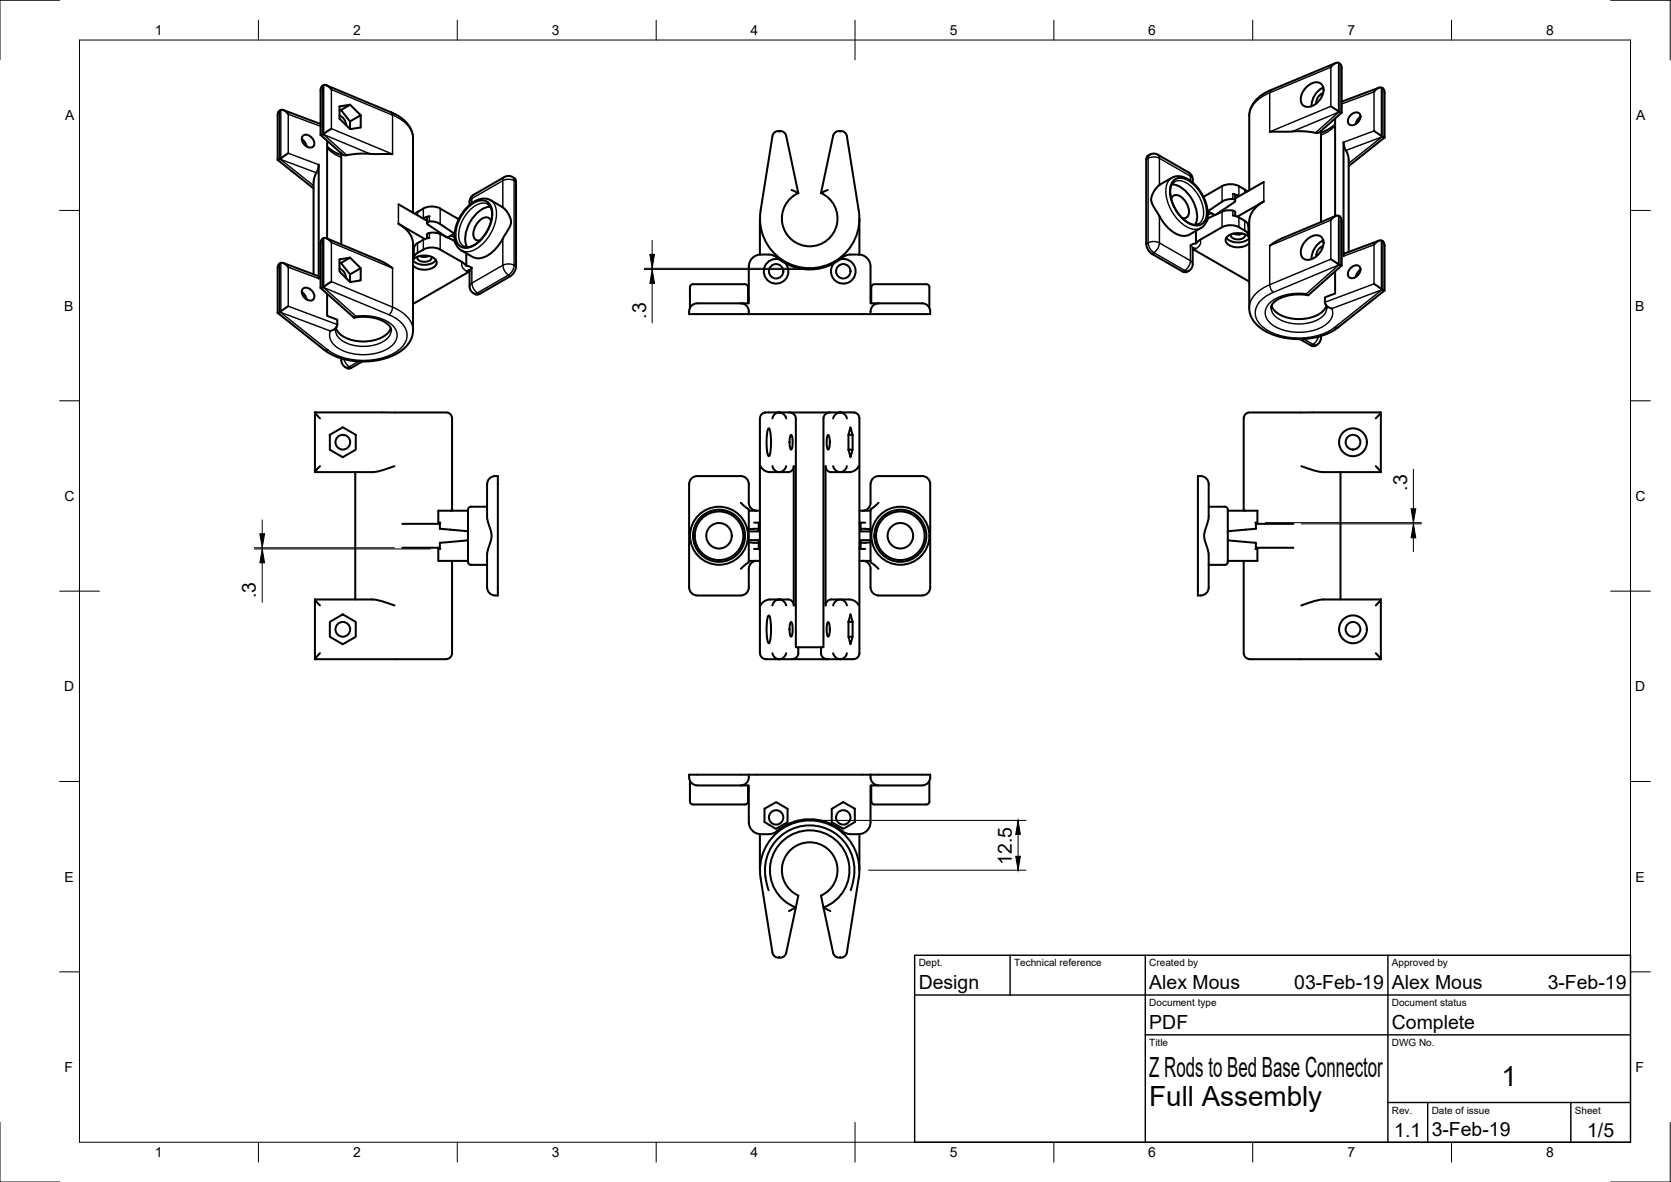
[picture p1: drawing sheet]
<svg xmlns="http://www.w3.org/2000/svg" width="420mm" height="297mm" viewBox="0 0 420 297" stroke-linecap="round" stroke-linejoin="round" font-family="sans-serif">
<!-- layer: Visible -->
<g fill="none" stroke="#000" stroke-width=".51">
<path d="M334.6 16.9a1.84 1.84 0 0 1 2.1-1l.5 .4 .2 .6v11.4M335.9 15.8l-16.3 6.8a7.6 7.6 0 0 0-5.5 6.6v18.6M70.4 40l-.6 .2M71.2 27.7l9.4 3.5M72.5 28.7a1.62 1.62 0 0 0-2.2-.9l-.3 .3-.2 .8v11.3M72.5 38.5l-2 1.5M75.9 34.9l.6 .6 .6 1.3M76.1 34.1a2.07 2.07 0 0 1 2.9 2.4 1.45 1.45 0 0 1-2.5-.1 1.73 1.73 0 0 1-.4-2.3zM80.6 33.9l5.6 5 1 .1M82.1 21.4l16.3 6.8a7.6 7.6 0 0 1 5.4 6.6v18.7M82.3 36.8a8.5 8.5 0 0 0 3.5 2.2M82.3 35.4v24.6"/>
<path d="M83.3 32.3l-2.1 1.4M83.3 22.5a1.84 1.84 0 0 0-2.1-1l-.4 .5-.2 .5v11.4l.7-.1M85.4 27.7h.3l2.3-1.4-2.6 .4v3.1l2.6 2.7 2.7-.5v-3M85.4 29a2.74 2.74 0 0 1 1.6 2.4M85.7 27.7l2.3 2.8M85.8 38.5v22.9M88 30.5v1.9M88 26.3l2.7 2.7M90.7 29l-2.7 1.5M98.7 38.7h-5.7a21.3 21.3 0 0 0-5.8 .3M195.9 33.1v-.2a1.56 1.56 0 0 1 1.8 1.2l3 14.4-1.7-.8M195.9 32.9a1.54 1.54 0 0 0-1.7 1.3l-3 18.7a12.5 12.5 0 0 0 12.4 14.5 12.5 12.5 0 0 0 12.3-14.5l-3-18.7a1.82 1.82 0 0 0-1.7-1.3 1.82 1.82 0 0 0-1.7 1.2l-3.1 14.4"/>
<path d="M211.2 32.9v.2M325 33l-5.7 .1M328.4 22a2.85 2.85 0 0 1 3.9-.8 3.4 3.4 0 0 1-1 4.5 2.7 2.7 0 0 1-3.9 .6 3.6 3.6 0 0 1 1-4.3zM332.1 32.9v22.9M332.7 23.4a2.67 2.67 0 0 0-1.8 2.6M332.7 22a5.3 5.3 0 0 0-2.9 4.7M334.6 26.7l2.1 1.4M335.7 31.2a9.1 9.1 0 0 1-3.6 2.2M335.7 29.8v24.5M336.6 28.2l.8 .1M337.4 28.3l-5.6 5-1.1 .1a21.3 21.3 0 0 0-5.7-.4M338.4 37.8l-.5-1.3-.1-.7v28.6l.2-.7 8.7-3.2"/>
<path d="M338.4 37.8l.6 1.4 .1 1v23.1M339.7 28.8a1.28 1.28 0 0 1 1.3-.6 1.28 1.28 0 0 1 1.1 1.1 2.16 2.16 0 0 1-2.9 2 1.72 1.72 0 0 1 .5-2.5zM342.1 29.3l-.7 .6-.5 1.3M345.5 23.1a1.66 1.66 0 0 1 2.2-.9l.3 .3 .1 .8v11.3M345.5 32.9l2 1.5M346.7 22l-9.3 3.6M347.6 34.4l.5 .2M348.1 34.6l-9 7.1M69.8 40.2l9 7.2M78.8 45.8v23.1M78.9 45.8l.1-1 .8-1.9 .3-1.5v28.6l-.2-.7-8.7-3.2M82.1 59.9l13.8 5.8 2.8 1.7"/>
<path d="M100.2 51.3l7.2 4.2M106.4 52.4l-2 1.3M106.4 54.9h.1M106.5 54.8l1.5-.4-.6 .4v1.3M106.5 52.4l1.1-.4 1.3-.1 1.8 .5M107.4 59.9v-1a1.45 1.45 0 0 1 1.6-.5l1.7 .4 3.5 1.7 .6 1M108 59.8l-1.5 .4M110.7 52.4l4.7 2.7M113.3 59.2l1 .4M114.2 58.7l-3.5-2.4a3.1 3.1 0 0 0-3.3-.4l.1 .5 4.7 3.1M114.2 58.7l-1.7 1M114.3 58.5l-.1 .2"/>
<path d="M117.7 52.1a4.5 4.5 0 0 1 4.4-1.6 3.5 3.5 0 0 1 1.6 4.1 9.9 9.9 0 0 1-5.4 7.5 2.73 2.73 0 0 1-2.8-.4 2.73 2.73 0 0 1-1-2.7 10.4 10.4 0 0 1 3.2-6.9zM118.1 50.7v.8M122.7 51.3a4.3 4.3 0 0 1 .6 4.8l-1.1 2.5-2 2.3-2 1.1-.8 .1-.8-.2M123.3 52a7 7 0 0 0-5.5 4.7 6.3 6.3 0 0 0-.3 5.4M123.5 55.6a1.38 1.38 0 0 0-1-1 1.38 1.38 0 0 0-1.4 .4 4.6 4.6 0 0 0-1.9 4.8 1.2 1.2 0 0 0 1.6 .6M126.9 44.5l-7.8 4.5-.7 .5-.3 1.2M128.8 44.5l.5 .3M128.9 44.5l-.8-.3-1.2 .3M129.3 44.8l.3 .3 .2 .6-.1 21.7-.6 1.4-.8 .6-7.7 4.5a1.97 1.97 0 0 1-2.5-1.9l-.1-4.2M191.1 54.9v9.1M206.4 48.5a7 7 0 0 1 2.7 10.7 7 7 0 0 1-11 0 7 7 0 0 1 2.6-10.7M208.1 47.7l-1.7 .8"/>
<path d="M216.1 54.9v9.1M288.2 40.1v21.2l.4 1.4 1 1.1M288.2 40.1a1.77 1.77 0 0 1 2.5-1.4l8.2 4.7 .6 .5a2.59 2.59 0 0 1 .4 2M291.5 46.5l3.4-1.9 .9-.3 1.3 .1 1.3 .5 1.6 1.1 1.5 1.6 .7 1.1 .9 1.9 .5 1.7 .1 1.8-.2 1-.4 1-.8 1-3.2 1.9a4.9 4.9 0 0 1-5.4-1.7l-1.4-1.7-1.8-2.9a3.7 3.7 0 0 1 .2-5.4l.8-.8M294.5 50a1.38 1.38 0 0 1 1-1 1.38 1.38 0 0 1 1.4 .4 4.6 4.6 0 0 1 1.9 4.7 1.2 1.2 0 0 1-1.6 .7M294.7 46.3a7 7 0 0 1 5.5 4.7 6.3 6.3 0 0 1 .3 5.5M295.3 45.7a4.2 4.2 0 0 0-.7 4.6l.6 1.6 1.2 2 1.2 1.3 1.5 .9a2.55 2.55 0 0 0 2.3 .2M295.3 45.2a3.5 3.5 0 0 1 4.3 .6 10 10 0 0 1 3.8 8.5 2.72 2.72 0 0 1-1.8 2.3 2.72 2.72 0 0 1-2.8-.6 10 10 0 0 1-4.5-8.9l.2-.8zM300.7 58v3.2M303.6 54.7h.1M303.6 54.4v.7M303.6 52.9l.1 .2"/>
<path d="M304.7 53.6l-1 .4M305.8 53.9l4.6-3.1a.44 .44 0 0 0 .1-.6 .44 .44 0 0 0-.5-.2l-1.5 .2-.9 .3-3.9 2.6 1.7 1M308.4 59.8a4.2 4.2 0 0 0 5.7 0M309.5 58.9a1.27 1.27 0 0 0 1.6 1.3l.8-.1a1.13 1.13 0 0 0 1.1-1.2M310 54.2l1.5 .4a4 4 0 0 1 2.3 1.7l.3 1.2M310.1 58.7l1.4 .2 .9-.2M310.6 54.3v-1.1a1.41 1.41 0 0 0-1.6-.4l-1.4 .3-3.9 1.8-.5 1M310.6 49.2v1.3M310.6 49.2l-.6-.4 1.6 .5M312.1 58.7l-.5 .2M313.6 48.1l-.4-.3a5.4 5.4 0 0 0-5.9-1l-4.7 2.7M313.9 59.5a4.4 4.4 0 0 0-5.5 .2 1.44 1.44 0 0 0 1.1 2.1 4.4 4.4 0 0 0 4.6-.7"/>
<path d="M313.9 58.2v1.3M313.9 58.2l.2 .6M313.9 59.5l-.1-.8a4 4 0 0 0-2.3-1.6l-1.8-.5-1.9 .2-6.2 3.6a3.1 3.1 0 0 1-2 1.1l-.3 .2M317.8 50.6a6.2 6.2 0 0 0-3.7 5.1v21.7a7.9 7.9 0 0 0 5.9 6.7l2.3 .7 2 .3 1.8 .1 2.8-.1 4-.9 1.9-.8 1.5-1 11.8-9.4v-11.3a1.17 1.17 0 0 0-.7-1.2 1.17 1.17 0 0 0-1.4 .4l-.5 .6M317.8 50.6l-6.7 3.8M317.8 45.7l-7.2 4.2M334.6 55.3a1.63 1.63 0 0 1 2.3-.9l.5 .9v11.4M335.9 54.3l-13.7 5.7-2.9 1.8M70.4 78.4l.1 .1M72.5 67.1a1.62 1.62 0 0 0-2.2-.8l-.3 .3-.2 .8v11.2l.6-.2 2.1-1.5M75.9 73.4l.6 .6 .6 1.2M76.1 72.6a2.07 2.07 0 0 1 2.9 2.3 1.45 1.45 0 0 1-2.5-.1 1.73 1.73 0 0 1-.4-2.2z"/>
<path d="M80.6 72.4l8.4 7.4 .5-.3M81.2 72.2l-.6 .1M81.2 72.2h.1M82.3 73.8v5.6l2.5 .9v1.6a2.38 2.38 0 0 1-1.7 1.3M83.3 70.8l-2.1 1.4M83.3 60.9a1.84 1.84 0 0 0-2.1-1l-.4 .5-.2 .5v11.4M85.4 65.2l2.6-.4 2.7 2.6v3.1l-2.7 .4-2.6-2.7zM85.4 67.5a2.74 2.74 0 0 1 1.6 2.4M85.7 66.1h-.3M88 64.8l-2.3 1.3 2.3 2.8M89.1 79.8l3.1-.2 2.9 .6 1.4 .6 1 .6 .6 .8 .3 .8M90.7 67.4l-2.7 1.5v2"/>
<path d="M103.9 64.4l.1-.5v1.2M104.1 64.6l-.1 .5a4.4 4.4 0 0 1 5.6 .2 1.44 1.44 0 0 1-1.1 2.1 4.4 4.4 0 0 1-4.6-.7M104.1 62.2l-.2 1M105 64.5a1.27 1.27 0 0 0 1.5 1.3l.8-.1a1.13 1.13 0 0 0 1.2-1.2M105.6 64.3l.9 .3 1.4-.3M105.9 64.3l.4 .3M106.4 60.3a3.9 3.9 0 0 0-2.2 1.6l-.1 .3M106.4 62.7a3.9 3.9 0 0 0-2.2 1.6l-.1 .3M106.5 62.7l1.1-.4 1.3-.1 1.8 .5M106.8 60.1l-6.6-3.9a6.2 6.2 0 0 1 3.6 5.1v22.6l-.5 1.5-.9 1.3-1.4 1.3-1.7 1.1-3.2 1.2-3.4 .5-3.7-.1-3.9-.9-1.9-.8-1.7-1.1-11.7-9.3M109.6 65.4a4.2 4.2 0 0 1-5.7 .1M110.7 62.7l5.6 3.3a3.2 3.2 0 0 0 2 1.1l.3 .2"/>
<path d="M114.3 60v.8M114.4 60.3h-.1M117.2 63.7v3.1M118.1 68.2l-14.3 8.2M118.9 64.6a4.8 4.8 0 0 0 5.4-1.7l1.4-1.7 1.7-2.9a3.8 3.8 0 0 0-.3-5.6l-.8-.7-3.1-1.8-1.2-.3h-.8l-1.1 .3-1.6 .9-1.2 1.1-1.2 1.6-.9 1.6-.6 1.8-.3 1.7 .1 1.8 .5 1.1 .6 .8 3.4 2M173.3 78.2v.7h15M175.3 76.2h11M175.3 76.2a2 2 0 0 0-2 2M186.3 76.2a2 2 0 0 1 2 2M188.1 76.2v-4a1.36 1.36 0 0 0-1.8-.8h-11.1a1.37 1.37 0 0 0-1.7 .8v5.2M188.3 67v8.7a.44 .44 0 0 1-.2 .5 .44 .44 0 0 1-.5 0h-1.3M188.3 78.9h30.6"/>
<path d="M188.3 78.2v.7M195.9 65.2a3.8 3.8 0 0 0-2.5-1.2 4.5 4.5 0 0 0-4.4 1.1l-.6 1.2-.1 .7M195.9 65.2l1.6 1M195.9 65.2a3.1 3.1 0 0 0-3.8 3.2 3.1 3.1 0 0 0 4.2 2.7 3.1 3.1 0 0 0 1.2-4.9M197.5 66.2a12.8 12.8 0 0 0 12.2 0M209.6 66.2a3.1 3.1 0 0 0 1.3 4.9 3.1 3.1 0 0 0 4.2-2.7 3.1 3.1 0 0 0-3.8-3.2 3.9 3.9 0 0 1 2.5-1.2 4.5 4.5 0 0 1 4.4 1.1l.6 1.2 .1 .7M211.3 65.1l-1.6 1.1M218.9 67v8.7a.44 .44 0 0 0 .1 .5 .44 .44 0 0 0 .6 0h1.3M218.9 78.2v.7M220.9 76.2h11a2 2 0 0 1 2 2M220.9 76.2a2 2 0 0 0-2 2M233.7 72.2v5.2"/>
<path d="M233.7 72.2a1.36 1.36 0 0 0-1.8-.8h-11.1a1.37 1.37 0 0 0-1.7 .8v4M233.9 78.2v.7h-15M299.9 62.6l14.2 8.2M300 62.2l-.1 4.1a1.94 1.94 0 0 1-2.5 1.9l-7.8-4.4M319.7 76.9a6.4 6.4 0 0 0 5.8 3.2 9.2 9.2 0 0 0 7.3-2.1l.7-1.1M328.4 60.5a2.89 2.89 0 0 1 3.9-.9 3.7 3.7 0 0 1-1.4 4.9 2.52 2.52 0 0 1-3.5 .2 3.5 3.5 0 0 1 1-4.2zM328.9 74.2l-3.3-.2-2.7 .6-2.3 1.1-.8 .9-.2 .8M332.7 61.8a2.67 2.67 0 0 0-1.8 2.6M332.7 60.4a5.3 5.3 0 0 0-2.9 4.7M333.3 76.5l.3 .9M334.6 65.1l2.1 1.5 .7 .1M335.7 68.2v5.6l-2.6 .9 .1 1.6a2.3 2.3 0 0 0 1.7 1.2"/>
<path d="M336.7 66.6h-.1M337.4 66.7l-8.4 7.5-.5-.4M339.4 67.5a1.46 1.46 0 0 1 2.7-.1 2.15 2.15 0 0 1-2.9 2.3 1.62 1.62 0 0 1 .2-2.2zM342.1 67.8l-.7 .6-.5 1.2M345.5 71.3l2.1 1.5M347.6 72.8l.5 .2M347.6 72.8h-.1M84.5 82.5a6.4 6.4 0 0 0 5.8 3.3 9.2 9.2 0 0 0 7.2-2.1l.8-1.2M84.6 82.1l-.3 .9M85.8 90.1a2.18 2.18 0 0 0 2.2 2.5l3.1-1.7M332.1 84.4a2.16 2.16 0 0 1-2.2 2.6l-3-1.8M79.2 103.6l31.7 .1a2.21 2.21 0 0 1 2.7 1l.1 .4"/>
<path d="M79.2 103.7l1.3 1.4M79.2 103.6v15M80.5 117.1l-1.3 1.5M82.9 109.3l3.3-1.9 3.3 1.9v3.7l-3.3 1.9-3.3-1.9zM89.3 118.6v32.1M99.2 117.1l-3.4 1.2-1.8 .3h-14.8M113.7 105.1v23.2M175.3 119.6h11a2 2 0 0 1 2 2v4.8a2 2 0 0 0 2 1.9M175.3 119.6a2 2 0 0 0-2 2M191.1 105.1v59a1.54 1.54 0 0 0 1.6 1.6h6.3M191.2 117.1a2.74 2.74 0 0 0 2.5 1.5h4.5a1.5 1.5 0 0 0 1.4-1.5v35.1a1.5 1.5 0 0 0-1.4-1.5h-5a2.7 2.7 0 0 0-2 1.5M192.3 103.7l6.1-.1a1.62 1.62 0 0 1 1.7 1.5v57.6h.6v1.8a1.63 1.63 0 0 1-1.7 1.2"/>
<path d="M192.3 103.7a1.49 1.49 0 0 0-1.2 1.4M193.3 107.7a2.03 2.03 0 0 1 .5 1.9v2.6a3.1 3.1 0 0 1-.5 2.4 12.1 12.1 0 0 1 0-6.9zM194.2 117.1a1.74 1.74 0 0 0 1.8 1.5 1.74 1.74 0 0 0 1.7-1.5M194.2 105.1a1.74 1.74 0 0 1 1.8-1.5 1.74 1.74 0 0 1 1.7 1.5M198.7 103.7h9.8M198.8 109.4l.1-.1a4.2 4.2 0 0 1 0 3.7l-.4-1.5zM208.2 109.3a4.1 4.1 0 0 1 .2 3.5l-.1 .2a4.6 4.6 0 0 1-.1-3.7zM209.5 117.1a1.74 1.74 0 0 0 1.7 1.5 1.74 1.74 0 0 0 1.7-1.5M209.5 105.1a1.74 1.74 0 0 1 1.7-1.5 1.74 1.74 0 0 1 1.7 1.5M213.3 109.3v3.7l.5 1.9 .6-1.9h-1.1M213.3 109.3h1.1v3.7M213.3 109.3l.5-1.9 .6 1.9"/>
<path d="M215.9 117.1l-.7 .9-1 .6h-5.2a1.5 1.5 0 0 1-1.4-1.5v35.1a1.5 1.5 0 0 1 1.4-1.5h5a2.7 2.7 0 0 1 1.9 1.5M216.1 105.1v59a1.54 1.54 0 0 1-1.7 1.6h-6.3M216.1 105.1a1.87 1.87 0 0 0-2.2-1.5h-5.1a1.62 1.62 0 0 0-1.7 1.5v57.6h-.7l.1 1.8a1.63 1.63 0 0 0 1.6 1.2M312.7 105.1v23.2M312.7 105.1a1.77 1.77 0 0 1 2.3-1.4l32.2-.1-1.3 1.5M327.2 117.1l3.3 1.1 1.8 .4h14.9M337.1 118.6v32.1M345.9 117.1l1.3 1.5M347.2 103.7v14.9M101.2 137.7h9.4M101.2 131.6h9.4M110.6 131.3v1.6l7.1 .6"/>
<path d="M110.7 138h-.5v3h7.5M117.7 135.8l-7.1 .6v1.6M117.7 128.1v12.1a1.37 1.37 0 0 0 .7 1.8h4.1M117.7 128.3h-7.5v3h.5M122.5 127.3h-4.1a.75 .75 0 0 0-.7 .8M122.5 121.7v8.3l.5 2.1a6.1 6.1 0 0 1-.2 5.7l-.3 1.5v8.3M122.5 121.6a2.1 2.1 0 0 1 2.7-1.9v30h-.7M173.3 121.7v25.9M186.3 126.4l2 1.6v.3M188.3 136.2v5.1l-2 1.6M188.3 136.2l.9 .2 1.6-.1M188.3 128.3h2.8"/>
<path d="M188.3 135.7h2.5v2.3M188.3 128.3v7.9M189.6 138h1.5M189.6 131.3h1.5M190.8 133v.5h-2.5M190.8 133l-1.6-.1-.9 .2M190.8 131.3v1.7M216.1 131.3h1.5M216.1 138h1.5M216.1 128.3h2.8M216.4 131.3v2.2h2.5M216.4 133l1.5-.1 1 .2"/>
<path d="M216.4 136.3v1.7M216.9 128.3a1.96 1.96 0 0 0 2-1.9v-4.8a2 2 0 0 1 2-2h11a2 2 0 0 1 2 2.1v25.9a2 2 0 0 1-2 2M218.9 135.7h-2.5v.6M218.9 136.2l-1 .2-1.5-.1M218.9 128.3v12.7M220.9 126.4l-2 1.6v.3M303.9 127.3h4.1a.75 .75 0 0 1 .7 .8M308.7 135.8l7.1 .6v1.6M308.7 128.1v12.1a1.38 1.38 0 0 1-.7 1.8h-4.1M308.7 128.3h7.5v3h-.5M315.7 138h.5v3h-7.5M315.8 131.3v1.6l-7.1 .6"/>
<path d="M315.8 137.7h9.4M315.8 131.6h9.4M79.2 150.7l1.3 1.5M79.2 150.7h14.8l1.9 .4 3.3 1.1M79.2 150.7v15M82.9 156.3l3.3-1.9 3.3 1.9v3.7l-3.3 1.9-3.3-1.9zM113.7 141v23.1a1.73 1.73 0 0 1-2.2 1.6h-32.3M122.5 147.6a2 2 0 0 0 2 2M173.3 147.6a2 2 0 0 0 2 2M175.3 149.7h11M188.3 141h2.8M190.3 140.9a2 2 0 0 0-2 2v4.7a2 2 0 0 1-2 2"/>
<path d="M193.3 154.7a2.03 2.03 0 0 1 .5 1.9v2.6a3.1 3.1 0 0 1-.5 2.4 12.1 12.1 0 0 1 0-6.9zM194.2 152.2a1.74 1.74 0 0 1 1.8-1.5 1.74 1.74 0 0 1 1.7 1.5M198.8 156.4l.1-.1a4.2 4.2 0 0 1 0 3.7l-.4-1.5zM208.2 156.3a4.1 4.1 0 0 1 .2 3.5l-.1 .2a4.6 4.6 0 0 1-.1-3.7zM209.5 152.2a1.74 1.74 0 0 1 1.7-1.6 1.74 1.74 0 0 1 1.7 1.6M213.3 156.3v3.7l.5 1.9 .6-1.9v-3.7M213.3 156.3h1.1M213.3 156.3l.5-1.9 .6 1.9M216.1 141h2.8M216.9 140.9a1.96 1.96 0 0 1 2 2v4.7a2 2 0 0 0 2 2M218.9 141v.3l2 1.6M220.9 149.7h11"/>
<path d="M301.9 149.6a2 2 0 0 0 2-2v-8.3l-.5-2.1a6.1 6.1 0 0 1 .2-5.7l.3-1.5v-8.4a2.11 2.11 0 0 0-2.7-1.9v30h.7M312.7 141v23.1a1.72 1.72 0 0 0 2.2 1.6h32.3M347.2 150.7h-14.9l-1.8 .4-3.3 1.1M347.2 150.7l-1.3 1.5M347.2 150.7v15M80.5 164.2l-1.3 1.4M194.2 164.2a1.74 1.74 0 0 0 1.8 1.5 1.74 1.74 0 0 0 1.7-1.5M199 165.7h9.1M200.7 162.7h5.7M209.5 164.2a1.74 1.74 0 0 0 1.7 1.5 1.74 1.74 0 0 0 1.7-1.5M213.3 160h1.1M345.9 164.2l1.3 1.4"/>
<path d="M173.3 195.4a2 2 0 0 0 2 2M173.5 196.2v5.2a1.33 1.33 0 0 0 1.7 .8h11.1a1.4 1.4 0 0 0 1.8-.8v-4M175.3 197.4h11M186.3 197.4h1.3a.49 .49 0 0 1 .6 .1 .49 .49 0 0 1 .1 .6v8.5M188.3 194.7h-15v.7M188.3 194.7a2.16 2.16 0 0 1-2 2.7M188.3 194.7h30.6M218.9 194.7h14.9a2.1 2.1 0 0 1-1.9 2.7h-11M218.9 194.7a2.18 2.18 0 0 0 2 2.7M219.1 197.4v4a1.33 1.33 0 0 0 1.7 .8h11.1a1.4 1.4 0 0 0 1.8-.8M220.9 197.4h-1.3a.49 .49 0 0 0-.7 .1 .49 .49 0 0 0 0 .6v8.5a2.99 2.99 0 0 1-3 3h-2.1l-1.2-.2a13.1 13.1 0 0 0-17.3-.5M233.7 196.2v5.2"/>
<path d="M188.3 206.6a3 3 0 0 0 3 3h2.5l1.5-.7M191.1 209.6v9.1M192.2 203.2l3-1.6 2.8 1.7v3.3l-2.9 1.7-2.9-1.7zM209.1 203.3l2.9-1.7 2.9 1.6v3.4l-2.8 1.7-3-1.7zM216.1 209.6v9.1M198.4 228.9l1.7-.9a10 10 0 0 1-4.5-15.3 10 10 0 0 1 16 0 10 10 0 0 1-4.5 15.4l1.7 .8M200.7 225.1l-3 14.4a1.56 1.56 0 0 1-1.8 1.2v-.2M206.4 225.1a7 7 0 0 0 2.7-10.7 7 7 0 0 0-11 0 7 7 0 0 0 2.6 10.7M206.4 225.1l3.1 14.4a1.83 1.83 0 0 0 1.7 1.2 1.83 1.83 0 0 0 1.7-1.3l3-18.8a12.5 12.5 0 0 0-12.3-14.4 12.5 12.5 0 0 0-12.4 14.4l3 18.8a1.53 1.53 0 0 0 1.7 1.3M214.7 220.5l-.8 3.2M214.7 220.4a11.3 11.3 0 0 0-12.2-12.9 11.3 11.3 0 0 0-9.6 15l.4 1.2M211.2 240.5v.2"/>
<circle cx="195.1" cy="68.2" r="1.81"/>
<circle cx="212" cy="68.2" r="1.81"/>
<circle cx="86.2" cy="111.1" r="1.85"/>
<circle cx="340.2" cy="111.1" r="3.5"/>
<circle cx="340.2" cy="111.1" r="1.85"/>
<circle cx="180.8" cy="134.6" r="7.3"/>
<circle cx="180.8" cy="134.6" r="3.2"/>
<circle cx="180.8" cy="134.6" r="6.1"/>
<circle cx="180.8" cy="134.6" r="6.6"/>
<circle cx="226.4" cy="134.6" r="7.3"/>
<circle cx="226.4" cy="134.6" r="3.2"/>
<circle cx="226.4" cy="134.6" r="6.1"/>
<circle cx="226.4" cy="134.6" r="6.6"/>
<circle cx="86.2" cy="158.2" r="1.85"/>
<circle cx="340.2" cy="158.2" r="3.5"/>
<circle cx="340.2" cy="158.2" r="1.85"/>
<circle cx="195.1" cy="205.4" r="1.81"/>
<circle cx="212" cy="205.4" r="1.81"/>
</g>
<g fill="#000">
<circle cx="195.9" cy="103.6" r=".25"/>
<circle cx="211.2" cy="103.6" r=".25"/>
<circle cx="195.9" cy="150.7" r=".25"/>
<circle cx="195.9" cy="165.7" r=".25"/>
<circle cx="211.2" cy="165.7" r=".25"/>
</g>
<!-- layer: Visible Narrow -->
<g fill="none" stroke="#000" stroke-width=".36">
<path d="M336.6 15.8v12.2M336.9 16v12.2M70.3 27.8v12.3M70.6 27.6v12.2M80.6 31.7l-8.1-3v9.8l7.6 2.9M81 21.6v12.2M81.4 21.4v12.2M82.3 37.2l1.7 1.5 1.8 .9M83.3 22.5l15.4 6.4v9.8l-15.4-6.4zM93 38.7l-11.7-4.9 5.9 5.2M98.4 28.3l.3 .6M98.7 28.9a7.3 7.3 0 0 1 5.2 5.9"/>
<path d="M288.7 39.8v21.3M288.7 39.8l-.5 .3M288.7 39.8l1.4-.4 1.4 .4M289.1 38.9l-.3 .3-.1 .6M291.1 38.9l.3 .3 .1 .6M291.5 39.8v6.7M291.5 39.8l7.8 4.5M319.3 23.3l15.3-6.4v9.8l-15.3 6.4zM319.3 23.3a7.3 7.3 0 0 0-5.2 5.8M319.6 22.6l-.3 .7M325 33l11.6-4.8-5.8 5.2M335.7 31.5l-1.7 1.6-1.8 .8"/>
<path d="M337.4 26.1l8.1-3v9.8l-7.7 2.9M338.4 37.8l9.1-3.4-8.4 6.6M347.3 22v12.2M347.7 22.2v12.2M79.6 43.4l-9.1-3.4 8.3 6.7M81.4 59.8v12.3M100.2 51.3v4.9M105 53.3v.8M106.4 52.4v2.5M108 54.4v1.3M108 58.5v1.3M110.7 52.4v3.9"/>
<path d="M110.7 58.8v3.9M119.1 49l-.3 .3a.87 .87 0 0 1-.6 .9l-.1 .5M122.7 51.3a3.7 3.7 0 0 0-4.2 1.1 9.1 9.1 0 0 0-3 7.9l.6 1.2 .5 .4M123.3 50.3a4.1 4.1 0 0 1 1.5 4.3 11.1 11.1 0 0 1-5.9 8.4 3.2 3.2 0 0 1-2.9-.1M126.4 45.4v6.7M126.4 60v6.7M126.4 45.4l-7.8 4.5v1.1M126.4 45.4l1.5-.4 1.4 .4M126.9 44.5l-.3 .3-.2 .6M128.9 44.5l.3 .3 .1 .6M129.3 45.4l.5 .3M129.3 45.4v21.3"/>
<path d="M291.5 54.3v6.8M294.7 44.7a4.1 4.1 0 0 0-1.5 4.3 11.1 11.1 0 0 0 5.9 8.3 3.2 3.2 0 0 0 2.8 0M295.3 45.7a3.7 3.7 0 0 1 4.1 1.1 9.1 9.1 0 0 1 3.1 7.8l-.6 1.3-.5 .4M298.9 43.3l.3 .4 .1 .6M299.3 44.3v1.1M299.3 44.3l.5 .3 .1 .5M303.4 55.5v.1M307.3 46.8v3.9M307.3 53.2v3.9M310 48.8v1.2M310 52.9v1.3M310.4 58.7v.1"/>
<path d="M311.5 46.8v2.4M311.5 54.6v2.5M313 47.6v.9M313 55.5v2.4M313.8 56.6v2.4M317.8 45.7v4.9M336.6 54.2v12.2M336.9 54.4v12.2M70.3 66.3v12.2M70.6 66v12.3M80.1 70l-7.6-2.9v9.8l12.3 4.7M81 60.1v12.2"/>
<path d="M83.3 60.9l15.4 6.5v9.8l-15.4-6.4zM97.8 79.1l-16.5-6.9 8.2 7.3a11.5 11.5 0 0 1 9.3 2.4 3.3 3.3 0 0 1-.6 5.3 12.7 12.7 0 0 1-13.7-.1 3.4 3.4 0 0 1-1.4-3.9M97.8 79.1a6.3 6.3 0 0 1 4.6 5 5.9 5.9 0 0 1-4.2 5.1 16.8 16.8 0 0 1-15.7-1.2M98.7 77.2a7.3 7.3 0 0 1 5.2 5.8M98.7 77.2l-.2 .8-.7 1.1M104.1 62.2v2.4M105 61.1v2.4M106.4 60.3v2.4M107.5 64.3v.2M114.6 61.2h-.1M116.2 65.9a1.73 1.73 0 0 0 1.1 2.2l.8-.2M117.2 68.1l.5 .3"/>
<path d="M118.1 72l.1-.5 .5-.4 .4 1.4 1 1.1M118.7 67.3l-.5 .4-.1 .4M120.1 73.6l.5 .3M120.1 73.6l-.6 .2-.4-.1M126.4 66.7l-7.8 4.4v-3.8M126.4 66.7l1.5-.4 1.4 .4M126.4 66.7l.5 1.4 1 1 1-1 .4-1.4M128.3 69.4l-.5-.3-7.7 4.5M129.3 66.7l.5 .3M288.7 61.1l-.5 .2M288.7 61l1.4-.3 1.4 .3M288.7 61l.4 1.4 1 1.1"/>
<path d="M290.1 63.5l-.5 .3M290.1 63.5l7.8 4.5M291.5 61.1l7.8 4.4M291.5 61l-.4 1.4-1 1.1M297.9 68l-.5 .3M297.9 68l.6 .2 .4-.1M299.3 65.5l-.4 1.4-1 1.1M299.3 65.5l.5 .4 .1 .4M299.9 62.5l-.1-.5-.5-.3v3.8M299.9 62.3l.8 .2M300.7 62.5l-.5 .3M301.8 60.3a1.73 1.73 0 0 1-1.1 2.2"/>
<path d="M319.3 61.8l15.3-6.5v9.8l-15.3 6.5zM319.3 71.5l.1 .9 .7 1.1M319.3 71.5a7.3 7.3 0 0 0-5.2 5.9M319.6 77.4a4 4 0 0 0 2.9 3.2 10.3 10.3 0 0 0 10.3-1.4l.7-1.2 .1-.6M320.1 73.5l16.5-6.9-8.1 7.2M320.2 73.5a6.3 6.3 0 0 0-4.6 5 5.9 5.9 0 0 0 4.2 5.1 16.8 16.8 0 0 0 15.7-1.3l12-9.5-12.6 4.7M328.5 73.8a11.5 11.5 0 0 0-9.3 2.4 3.3 3.3 0 0 0 .6 5.3 12.7 12.7 0 0 0 13.7 0 3.4 3.4 0 0 0 1.4-4M337.8 64.4l7.7-2.9v9.8l-12.4 4.7M347.3 60.4v12.3M347.7 60.6v12.3M81.5 87.9l.4 .1 .6-.1M83.1 83.2l-12.6-4.7 11.9 9.5"/>
<path d="M84.4 83a4 4 0 0 0 2.8 3.3 10.3 10.3 0 0 0 10.4-1.4l.7-1.2 .1-.7M86 90.1l-.2 .4M86.5 90.2l.4 .9 .9 1.1-.5 .1h-.5M90.2 90.8l-2.4 1.4 .5 .3M327.8 85.2l2.3 1.3M330.1 86.5l-.5 .3M330.1 86.5l.6 .2 .4-.1M331.5 84.6l-.4 .9-1 1M332 84.5l.1 .4M336.5 82.3l-.5 .1-.5-.1"/>
</g>
<!-- layer: Border -->
<g fill="none" stroke="#000" stroke-width=".25">
<path d="M15 .1h-15v15M20 10.1h390v276.9h-390zM65 5.1v5M115 5.1v5M165 5.1v5M215 5.1v10M265 5.1v5M315 5.1v5M365 5.1v5M405 .1h15v15M15 52.9h5M410 52.9h5"/>
<path d="M15 100.7h5M410 100.7h5M15 148.6h10M405 148.6h10M15 196.4h5M410 196.4h5M15 244.2h5M410 244.2h5M0 282.1v14.9h15M65 287v5M115 287v5M165 287v5"/>
<path d="M215 282.1v9.9M265 287v5M315 287v5M365 287v5M420 282.1v14.9h-15"/>
</g>
<!-- layer: TitleBlock -->
<path d="M230 240.1h180v46.9h-180zM230 250h180M254 240.1v9.9M288 240.1v46.9M349 240.1v46.9M288 260.1h122M349 277.1h61M359 277.1v9.9M395 277.1v9.9" fill="none" stroke="#000" stroke-width=".36"/>
<!-- layer: Dimensions -->
<g fill="none" stroke="#000" stroke-width=".25">
<path d="M162 67.4h39.6M162 67.7h39.6M164 60.4v3.5M164 67.4v.3M164 71.2v9.9M355.4 117.9v10M63.9 137.7h35.3M63.9 138h44.3M65.9 130.6v3.5M65.9 137.7v.3M318.2 131.3h39.2M327.2 131.6h30.2"/>
<path d="M355.4 131.3v.3M355.4 135.2v3.4M65.9 141.4v9.9M205.6 206.2h52.4M218.4 218.7h39.6M256 209.7v5.5"/>
</g>
<path d="M163.4 63.9h1.2l-.6 3.5zM164 67.7l.6 3.5h-1.2zM65.3 134.1h1.2l-.6 3.6zM355.4 131.6l.6 3.6h-1.2zM354.8 127.9h1.2l-.6 3.4zM65.9 138l.6 3.4h-1.2zM256 206.2l.6 3.5h-1.2zM255.4 215.2h1.2l-.6 3.5z" fill="#000" stroke="#000" stroke-width=".25"/>
<g font-size="7">
<text x="289" y="270.6">Z Rods to Bed Base Connector</text>
<text x="377.5" y="273">1</text>
<text x="289" y="278.1">Full Assembly</text>
</g>
<g font-size="4.9">
<text x="162.4" y="80.1" transform="rotate(-90 162.4 80.1)">.3</text>
<text x="353.8" y="123.3" transform="rotate(-90 353.8 123.3)">.3</text>
<text x="64.4" y="150.3" transform="rotate(-90 64.4 150.3)">.3</text>
<text x="254.4" y="217.3" transform="rotate(-90 254.4 217.3)">12.5</text>
<text x="231" y="248.5">Design</text>
<text x="289" y="248.5">Alex Mous</text>
<text x="325.4" y="248.5">03-Feb-19</text>
<text x="350" y="248.5">Alex Mous</text>
<text x="389.1" y="248.5">3-Feb-19</text>
<text x="289" y="258.6">PDF</text>
<text x="350" y="258.6">Complete</text>
<text x="350.6" y="285.7">1.1</text>
<text x="360" y="285.5">3-Feb-19</text>
<text x="399.1" y="285.7">1/5</text>
</g>
<g font-size="3.5">
<text x="39" y="8.8">1</text>
<text x="88.8" y="8.8">2</text>
<text x="138.8" y="8.8">3</text>
<text x="188.7" y="8.8">4</text>
<text x="238.8" y="8.8">5</text>
<text x="288.7" y="8.8">6</text>
<text x="338.8" y="8.8">7</text>
<text x="388.8" y="8.8">8</text>
<text x="16.4" y="30.2">A</text>
<text x="411.4" y="30.2">A</text>
<text x="16.2" y="78">B</text>
<text x="411.2" y="78">B</text>
<text x="16.2" y="125.9">C</text>
<text x="411.2" y="125.9">C</text>
<text x="16.2" y="173.7">D</text>
<text x="411.2" y="173.7">D</text>
<text x="16.2" y="221.6">E</text>
<text x="411.2" y="221.6">E</text>
<text x="16.2" y="269.4">F</text>
<text x="411.2" y="269.4">F</text>
<text x="39" y="290.8">1</text>
<text x="88.8" y="290.8">2</text>
<text x="138.8" y="290.8">3</text>
<text x="188.7" y="290.8">4</text>
<text x="238.8" y="290.8">5</text>
<text x="288.7" y="290.8">6</text>
<text x="338.8" y="290.8">7</text>
<text x="388.8" y="290.8">8</text>
</g>
<g font-size="2.5">
<text x="231" y="242.9">Dept.</text>
<text x="255" y="242.9">Technical reference</text>
<text x="289" y="242.9">Created by</text>
<text x="350" y="242.9">Approved by</text>
<text x="289" y="252.8">Document type</text>
<text x="350" y="252.8">Document status</text>
<text x="289" y="262.9">Title</text>
<text x="350" y="262.9">DWG No.</text>
<text x="350" y="279.9">Rev.</text>
<text x="360" y="279.9">Date of issue</text>
<text x="396" y="279.9">Sheet</text>
</g>
</svg>
